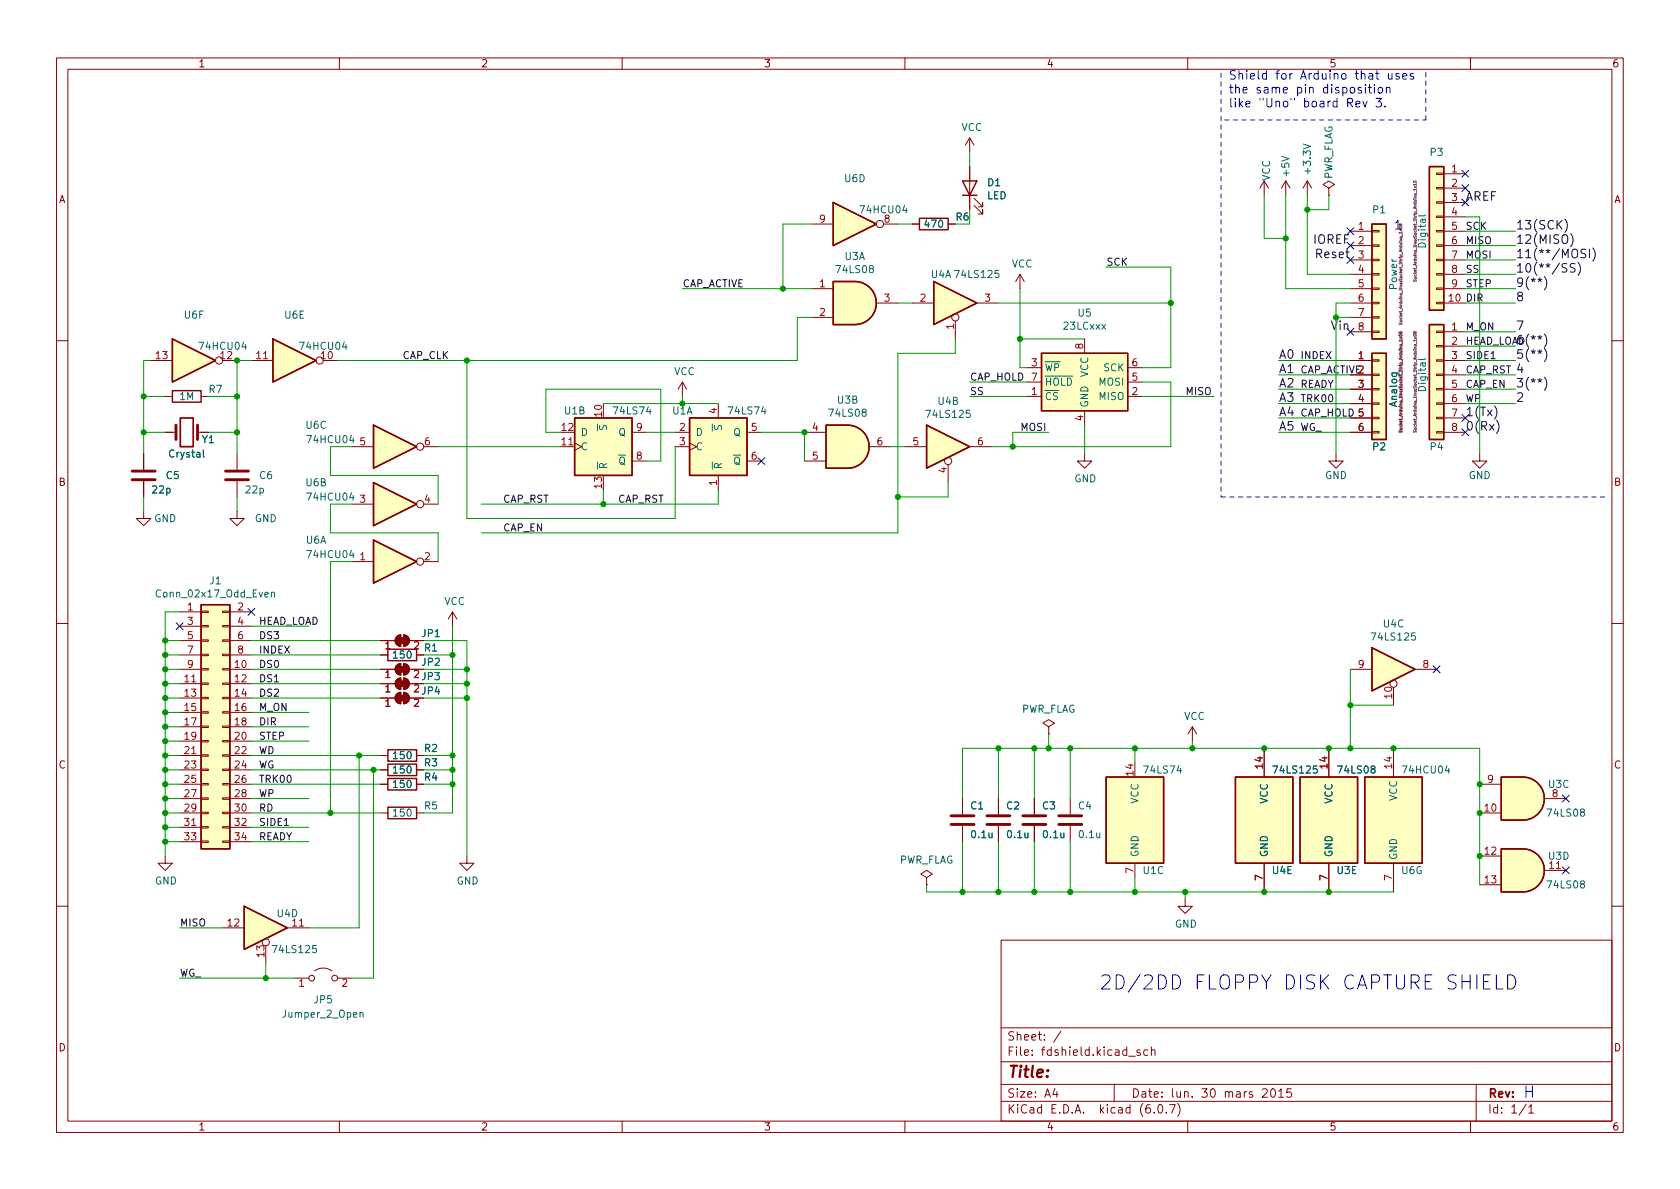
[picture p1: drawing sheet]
<svg xmlns="http://www.w3.org/2000/svg" width="297mm" height="210mm" viewBox="0 0 297 210" stroke-linecap="round" stroke-linejoin="round" font-family="sans-serif">
<g fill="none" stroke="#840000" stroke-width=".18">
<path d="M10 10.2h277v190.1h-277zM12 12.2h273v186.1h-273zM60 10.2v2M110 10.2v2M160 10.2v2M210 10.2v2M260 10.2v2M143.5 39.6h3.8M156.2 39.6h2.5M161.3 39.6h1.3M167.6 39.6h1.3M171.4 24.4l-.7 1.2"/>
<path d="M171.4 24.4v2.5M171.4 29.5v7.6M171.4 24.4l.8 1.2M172.2 36.3l1.5 1.5v-.7v.7h-.7M172.2 35l1.5 1.6v-.8v.8h-.7M223.5 32v2.5M223.5 32l-.7 1.3M223.5 32l.8 1.3M227.3 32l-.7 1.3M227.3 32v2.5M227.3 32l.8 1.3M231.1 32l-.7 1.3"/>
<path d="M231.1 32v2.5M231.1 32l.8 1.3M234.9 33.3l1.1-.7-1.1-.6-1 .6 1 .7v1.2M234.9 34.5h.1M254 38.2h1.3v.3h-1.3zM254 35.7h1.3v.2h-1.3zM254 33.1h1.3v.3h-1.3zM254 30.6h1.3v.3h-1.3zM255.3 30.7h3.8M255.3 33.3h3.8M255.3 35.8h3.8M255.3 38.3h3.8"/>
<path d="M143.5 51h3.8M143.5 56.1h3.8M154.9 53.6h3.8M161.3 53.6h3.8M168.9 56.8v3.1M172.7 53.6h3.8M180.3 48.5l-.7 1.3M180.3 48.5v2.5M180.3 48.5l.8 1.3M191.8 59.9v2.6M238.8 58.7h3.8M238.8 40.9h3.8"/>
<path d="M238.8 43.4h3.8M238.8 46h3.8M238.8 48.5h3.8M238.8 51h3.8M238.8 53.6h3.8M238.8 56.1h3.8M242.6 58.5h1.2v.3h-1.2zM242.6 56h1.2v.3h-1.2zM242.6 53.5h1.2v.2h-1.2zM242.6 50.9h1.2v.3h-1.2zM242.6 48.4h1.2v.2h-1.2zM242.6 45.8h1.2v.3h-1.2z"/>
<path d="M242.6 43.3h1.2v.3h-1.2zM242.6 40.8h1.2v.2h-1.2zM254 58.5h1.3v.3h-1.3zM254 53.5h1.3v.2h-1.3zM254 50.9h1.3v.3h-1.3zM254 48.4h1.3v.2h-1.3zM254 45.8h1.3v.3h-1.3zM254 43.3h1.3v.3h-1.3zM254 40.8h1.3v.2h-1.3zM255.3 58.7h3.8M255.3 40.9h3.8M255.3 43.4h3.8"/>
<path d="M255.3 46h3.8M255.3 48.5h3.8M255.3 51h3.8M255.3 53.6h3.8M10 60.2h2M26.7 63.7h3.8M29.2 76.4h1.9M29.2 70.1h1.3M34.9 76.4h1.9M35.6 70.1h1.2M39.4 63.7h2.5M44.4 63.7h3.9"/>
<path d="M57.1 63.7h2.6M62.2 79h3.8M74.9 79h2.6M99.1 79h2.5M101.6 78.4l1.3 .6-1.3 .6M111.8 76.4h2.5M119.4 76.4h2.5M119.4 79h2.5M120.6 67.6l-.7 1.2M120.6 67.6v2.5M120.6 67.6l.8 1.2M121.9 78.4l1.3 .6-1.3 .6"/>
<path d="M127 71.4v2.5M132.1 76.4h2.5M142.2 76.4h3.8M153.7 79h3.8M160 79h3.8M171.4 79h3.9M181.6 70.1h2.5M181.6 65h2.5M181.6 67.6h2.5M191.8 72.6v2.6M199.4 70.1h2.5M199.4 65h2.5"/>
<path d="M199.4 67.6h2.5M238.8 76.4h3.8M238.8 63.7h3.8M238.8 66.3h3.8M238.8 68.8h3.8M238.8 71.4h3.8M238.8 73.9h3.8M242.6 76.3h1.2v.3h-1.2zM242.6 73.8h1.2v.2h-1.2zM242.6 71.2h1.2v.3h-1.2zM242.6 68.7h1.2v.3h-1.2zM242.6 66.2h1.2v.2h-1.2z"/>
<path d="M242.6 63.6h1.2v.3h-1.2zM254 76.3h1.3v.3h-1.3zM254 73.8h1.3v.2h-1.3zM254 71.2h1.3v.3h-1.3zM254 68.7h1.3v.3h-1.3zM254 66.2h1.3v.2h-1.3zM254 63.6h1.3v.3h-1.3zM254 61.1h1.3v.2h-1.3zM255.3 76.4h3.8M255.3 63.7h3.8M255.3 61.2h3.8M255.3 66.3h3.8"/>
<path d="M255.3 68.8h3.8M255.3 71.4h3.8M255.3 73.9h3.8M285 60.2h2M25.4 90.4v1.3h1.3l-1.3 1.3-1.3-1.3h1.3M25.4 80.3v2.8M25.4 85.1v2.8M41.9 90.4v1.3h1.3l-1.3 1.3-1.3-1.3h1.3M41.9 80.3v2.8M41.9 85.1v2.8M62.2 89.1h3.8M62.2 99.3h3.8"/>
<path d="M74.9 89.1h2.6M74.9 99.3h2.6M111.8 81.5h2.5M127 84.1v2.5M132.1 81.5h2.5M142.2 81.5h3.8M167.6 82.2v3.1M191.8 80.3v1.2h1.2l-1.2 1.3-1.3-1.3h1.3M236.2 80.3v1.2h1.3l-1.3 1.3-1.3-1.3h1.3M261.6 80.3v1.2h1.3l-1.3 1.3-1.3-1.3h1.3M10 110.2h2M31.7 108.2h3.9"/>
<path d="M31.7 118.4h3.9M31.7 110.7h3.9M31.7 113.3h3.9M31.7 115.8h3.9M35.6 118.2h1.2v.3h-1.2zM35.6 115.7h1.2v.2h-1.2zM35.6 113.2h1.2v.2h-1.2zM35.6 110.6h1.2v.3h-1.2zM35.6 108.1h1.2v.2h-1.2zM39.4 118.2h1.2v.3h-1.2zM39.4 115.7h1.2v.2h-1.2zM39.4 113.2h1.2v.2h-1.2z"/>
<path d="M39.4 110.6h1.2v.3h-1.2zM39.4 108.1h1.2v.2h-1.2zM40.6 108.2h3.8M40.6 118.4h3.8M40.6 110.7h3.8M40.6 113.3h3.8M40.6 115.8h3.8M67.3 118.4h2.5M67.3 113.3h2.5M67.3 115.8h1.3M70.1 112.6l.8-.3v2a1.02 1.02 0 0 1-1-.6 1.02 1.02 0 0 1 .2-1.1zM70.1 117.6l.8-.3v2.1a1.02 1.02 0 0 1-1-.7 1.02 1.02 0 0 1 .2-1.1z"/>
<path d="M71.4 119.9a1.02 1.02 0 0 1 1 1 1.02 1.02 0 0 1-1 1zM71.4 112.3a1.02 1.02 0 0 1 1 1 1.02 1.02 0 0 1-1 1zM71.4 117.3a1.02 1.02 0 0 1 1 1.1 1.02 1.02 0 0 1-1 1zM72.4 118.4h2.5M72.4 113.3h2.5M73.7 115.8h1.2M80 108.2l-.8 1.3M80 108.2v2.5M80 108.2l.8 1.3M238.8 118.4h3.8M250.2 118.4h3.8M285 110.2h2"/>
<path d="M31.7 133.6h3.9M31.7 120.9h3.9M31.7 123.4h3.9M31.7 126h3.9M31.7 128.5h3.9M31.7 131.1h3.9M31.7 136.1h3.9M31.7 138.7h3.9M35.6 138.6h1.2v.2h-1.2zM35.6 136h1.2v.3h-1.2zM35.6 133.5h1.2v.2h-1.2zM35.6 130.9h1.2v.3h-1.2z"/>
<path d="M35.6 128.4h1.2v.2h-1.2zM35.6 125.9h1.2v.2h-1.2zM35.6 123.3h1.2v.3h-1.2zM35.6 120.8h1.2v.2h-1.2zM39.4 138.6h1.2v.2h-1.2zM39.4 136h1.2v.3h-1.2zM39.4 133.5h1.2v.2h-1.2zM39.4 130.9h1.2v.3h-1.2zM39.4 128.4h1.2v.2h-1.2zM39.4 125.9h1.2v.2h-1.2zM39.4 123.3h1.2v.3h-1.2zM39.4 120.8h1.2v.2h-1.2z"/>
<path d="M40.6 133.6h3.8M40.6 120.9h3.8M40.6 123.4h3.8M40.6 126h3.8M40.6 128.5h3.8M40.6 131.1h3.8M40.6 136.1h3.8M40.6 138.7h3.8M67.3 133.6h1.3M67.3 120.9h2.5M67.3 123.4h2.5M67.3 136.1h1.3"/>
<path d="M67.3 138.7h1.3M70.1 120.2l.8-.3v2a1.02 1.02 0 0 1-1-.6 1.02 1.02 0 0 1 .2-1.1zM70.1 122.7l.8-.3v2.1a1.02 1.02 0 0 1-1-.7 1.02 1.02 0 0 1 .2-1.1zM71.4 122.4a1.02 1.02 0 0 1 1 1 1.02 1.02 0 0 1-1 1.1zM72.4 120.9h2.5M72.4 123.4h2.5M73.7 133.6h1.2M73.7 136.1h1.2M73.7 138.7h1.2M185.4 128.5l1-.6-1-.7-1 .7 1 .6v1.3M185.4 129.8h.1M210.8 128.5l-.7 1.3"/>
<path d="M210.8 128.5v2.6M210.8 128.5l.8 1.3M223.5 132.3v5.1M234.9 132.3v5.1M246.4 121.5v3.2M246.4 132.3v5.1M261.6 138.7h3.8M29.2 151.4v1.2h1.3l-1.3 1.3-1.3-1.3h1.3M31.7 141.2h3.9M31.7 143.8h3.9M31.7 146.3h3.9M31.7 148.8h3.9"/>
<path d="M35.6 148.7h1.2v.3h-1.2zM35.6 146.2h1.2v.2h-1.2zM35.6 143.6h1.2v.3h-1.2zM35.6 141.1h1.2v.2h-1.2zM39.4 148.7h1.2v.3h-1.2zM39.4 146.2h1.2v.2h-1.2zM39.4 143.6h1.2v.3h-1.2zM39.4 141.1h1.2v.2h-1.2zM40.6 141.2h3.8M40.6 143.8h3.8M40.6 146.3h3.8M40.6 148.8h3.8"/>
<path d="M67.3 143.8h1.3M73.7 143.8h1.2M82.5 151.4v1.2h1.3l-1.3 1.3-1.2-1.3h1.2M163.8 155.2l1-.6-1-.7-1 .7 1 .6v1.3M163.8 156.5h.1M170.2 141.2v2.8M170.2 146v2.8M176.5 141.2v2.8M176.5 146v2.8M182.9 141.2v2.8M182.9 146v2.8M189.2 141.2v2.8"/>
<path d="M189.2 146v2.8M200.7 152.6v2.6M209.5 159v1.3h1.3l-1.3 1.2-1.2-1.2h1.2M223.5 152.6v5.1M234.9 152.6v5.1M246.4 152.6v5.1M261.6 143.8h3.8M261.6 151.4h3.8M261.6 156.5h3.8M273 141.2h3.9M273 153.9h3.9M10 160.2h2"/>
<path d="M39.4 164.1h3.8M47 167.3v3.1M50.8 164.1h3.8M52.1 173h2.5M55.6 171.7a2.54 2.54 0 0 1 3.1 0M59.7 173h2.5M177 166.3h108v32h-108zM285 160.2h2M60 198.3v2M110 198.3v2M160 198.3v2M177 194.8h108"/>
<path d="M177 191.8h108M177 187.8h108M177 181.8h108M186.5 192.5l-.4 1h1M186.9 193v1M187.6 182.4l-1.3 1.9M197 191.8v3M199.6 186.8h1.1M201.6 185.7l-.4-.1-.2 .2 .1 .3 .5 .1v.4h-.6M202.9 185.7l-.4-.1-.3 .3v.4l.2 .3h.5M203.6 185.8l.2-.2 .3 .1 .1 .9M203.6 185.1v1.5"/>
<path d="M204.1 196.7v.1M204.9 195.4l.2-.1a.81 .81 0 0 1 .6 .7 .81 .81 0 0 1-.3 .8h-.2a.81 .81 0 0 1-.6-.6 .81 .81 0 0 1 .3-.8zM206.2 196.7v.1M206.8 195.3h1l-.7 1.5M208.2 195.1a1.72 1.72 0 0 1 0 2.3M210 198.3v2M223.2 192.7l.6-.2 .2 .2 .1 .3-1 1h1M224.8 192.7l.2-.2a.81 .81 0 0 1 .6 .7 .81 .81 0 0 1-.3 .8h-.2a.81 .81 0 0 1-.3-1.3zM226.1 193l.4-.5v1.5M226.1 194h.8M228.3 192.5h-.7l-.1 .7 .2-.1 .5 .1 .2 .2-.1 .5-.2 .1-.6-.1M260 198.3v2"/>
<path d="M261 191.8v6.5M269.9 195.3l-1.3 1.9M270.3 195.8l.4-.5v1.5M270.3 196.8h.9"/>
<circle cx="155.6" cy="39.6" r=".63"/>
<circle cx="168.9" cy="56.1" r=".63"/>
<circle cx="38.7" cy="63.7" r=".63"/>
<circle cx="56.5" cy="63.7" r=".63"/>
<circle cx="74.3" cy="79" r=".63"/>
<circle cx="74.3" cy="89.1" r=".63"/>
<circle cx="74.3" cy="99.3" r=".63"/>
<circle cx="167.6" cy="81.5" r=".63"/>
<circle cx="246.4" cy="120.9" r=".63"/>
<circle cx="47" cy="166.6" r=".63"/>
<circle cx="55.1" cy="173" r=".51"/>
<circle cx="59.2" cy="173" r=".51"/>
</g>
<g fill="none" stroke="#840000" stroke-width=".25">
<path d="M147.3 35.8l7.6 3.8-7.6 3.8zM162.6 38.6h5v2h-5zM170.2 32h2.5l-1.3 2.5zM170.2 34.5h2.5M242.6 39.6h2.5v20.3h-2.5zM252.7 29.5h2.6v25.4h-2.6zM30.5 59.9l7.6 3.8-7.6 3.9zM48.3 59.9l7.6 3.8-7.6 3.9zM147.3 49.8h3.8a3.8 3.8 0 0 1 3.8 3.8 3.8 3.8 0 0 1-3.8 3.8h-3.8zM165.1 49.8l7.6 3.8-7.6 3.8zM252.7 57.4h2.6v20.3h-2.6zM30.5 69.1h5.1v2h-5.1z"/>
<path d="M66 75.2l7.7 3.8-7.7 3.8zM101.6 73.9h10.2v10.2h-10.2zM121.9 73.9h10.2v10.2h-10.2zM146 75.2h3.9a3.8 3.8 0 0 1 3.8 3.8 3.8 3.8 0 0 1-3.8 3.8h-3.9zM163.8 75.2l7.6 3.8-7.6 3.8zM184.1 62.5h15.3v10.1h-15.3zM242.6 62.5h2.5v15.2h-2.5zM66 85.3l7.7 3.8-7.7 3.9zM66 95.5l7.7 3.8-7.7 3.8zM35.6 106.9h5v43.2h-5zM68.6 114.8h5.1v2h-5.1zM242.6 114.5l7.6 3.9-7.6 3.8z"/>
<path d="M68.6 132.6h5.1v2h-5.1zM68.6 135.1h5.1v2.1h-5.1zM68.6 137.7h5.1v2h-5.1zM195.6 137.4h10.1v15.2h-10.1zM218.4 137.4h10.2v15.2h-10.2zM229.9 137.4h10.1v15.2h-10.1zM241.3 137.4h10.2v15.2h-10.2zM265.4 137.4h3.8a3.8 3.8 0 0 1 3.9 3.8 3.8 3.8 0 0 1-3.9 3.8h-3.8zM68.6 142.7h5.1v2.1h-5.1zM265.4 150.1h3.8a3.8 3.8 0 0 1 3.9 3.8 3.8 3.8 0 0 1-3.9 3.8h-3.8zM43.2 160.3l7.6 3.8-7.6 3.8z"/>
</g>
<g fill="#840000" stroke="#840000" stroke-width=".18">
<path d="M70.6 120.4h1v1h-1z"/>
<path d="M70.1 120.2l.8-.3v2a1.02 1.02 0 0 1-1-.6 1.02 1.02 0 0 1 .2-1.1z"/>
<path d="M71.4 119.9a1.02 1.02 0 0 1 1 1 1.02 1.02 0 0 1-1 1z"/>
<path d="M70.6 122.9h1v1h-1z"/>
<path d="M70.1 122.7l.8-.3v2.1a1.02 1.02 0 0 1-1-.7 1.02 1.02 0 0 1 .2-1.1z"/>
<path d="M71.4 122.4a1.02 1.02 0 0 1 1 1 1.02 1.02 0 0 1-1 1.1z"/>
<path d="M70.6 112.8h1v1h-1z"/>
<path d="M70.1 112.6l.8-.3v2a1.02 1.02 0 0 1-1-.6 1.02 1.02 0 0 1 .2-1.1z"/>
<path d="M71.4 112.3a1.02 1.02 0 0 1 1 1 1.02 1.02 0 0 1-1 1z"/>
<path d="M70.6 117.9h1v1h-1z"/>
<path d="M70.1 117.6l.8-.3v2.1a1.02 1.02 0 0 1-1-.7 1.02 1.02 0 0 1 .2-1.1z"/>
<path d="M71.4 117.3a1.02 1.02 0 0 1 1 1.1 1.02 1.02 0 0 1-1 1z"/>
</g>
<g fill="#ffffc2" stroke="#ffffc2" stroke-width=".18">
<path d="M149.9 75.2a3.8 3.8 0 0 1 3.8 3.8 3.8 3.8 0 0 1-3.8 3.8z"/>
<path d="M146 75.2h3.9v7.6h-3.9z"/>
<path d="M35.6 106.9h5v43.2h-5z"/>
<path d="M66 85.3l7.7 3.8-7.7 3.9z"/>
<path d="M48.3 59.9l7.6 3.8-7.6 3.9z"/>
<path d="M66 75.2l7.7 3.8-7.7 3.8z"/>
<path d="M101.6 73.9h10.2v10.2h-10.2z"/>
<path d="M121.9 73.9h10.2v10.2h-10.2z"/>
<path d="M184.1 62.5h15.3v10.1h-15.3z"/>
<path d="M252.7 57.4h2.6v20.3h-2.6z"/>
<path d="M43.2 160.3l7.6 3.8-7.6 3.8z"/>
<path d="M30.5 59.9l7.6 3.8-7.6 3.9z"/>
<path d="M195.6 137.4h10.1v15.2h-10.1z"/>
<path d="M66 95.5l7.7 3.8-7.7 3.8z"/>
<path d="M242.6 62.5h2.5v15.2h-2.5z"/>
<path d="M241.3 137.4h10.2v15.2h-10.2z"/>
<path d="M218.4 137.4h10.2v15.2h-10.2z"/>
<path d="M229.9 137.4h10.1v15.2h-10.1z"/>
<path d="M269.2 150.1a3.8 3.8 0 0 1 3.9 3.8 3.8 3.8 0 0 1-3.9 3.8z"/>
<path d="M265.4 150.1h3.8v7.6h-3.8z"/>
<path d="M242.6 114.5l7.6 3.9-7.6 3.8z"/>
<path d="M269.2 137.4a3.8 3.8 0 0 1 3.9 3.8 3.8 3.8 0 0 1-3.9 3.8z"/>
<path d="M265.4 137.4h3.8v7.6h-3.8z"/>
<path d="M242.6 39.6h2.5v20.3h-2.5z"/>
<path d="M252.7 29.5h2.6v25.4h-2.6z"/>
<path d="M151.1 49.8a3.8 3.8 0 0 1 3.8 3.8 3.8 3.8 0 0 1-3.8 3.8z"/>
<path d="M147.3 49.8h3.8v7.6h-3.8z"/>
<path d="M147.3 35.8l7.6 3.8-7.6 3.8z"/>
<path d="M165.1 49.8l7.6 3.8-7.6 3.8z"/>
<path d="M163.8 75.2l7.6 3.8-7.6 3.8z"/>
</g>
<g fill="none" stroke="#840000" stroke-width=".51">
<path d="M31.1 75.2v2.5M34.9 75.2v2.5M23.4 84.8h4M23.4 83.3h4M39.9 84.8h4M39.9 83.3h4M168.1 145.8h4.1M168.1 144.3h4.1M174.5 145.8h4.1M174.5 144.3h4.1M180.8 145.8h4.1M180.8 144.3h4.1"/>
<path d="M187.2 145.8h4.1M187.2 144.3h4.1"/>
</g>
<path d="M252 38l-.1 .2h-1.1M36 79.6v1.1l.1 .1M105.6 75v1.2M106 75.2v.5l.1 .2h.4l.2-.5 .3-.2 .3 .3-.1 .5M125.9 75v1.2M126.4 75.2l-.1 .5 .1 .2h.4l.2-.5 .3-.2 .3 .3-.1 .5M252 63.4l-.1 .2h-1.1M48 104.8l.2-.1 .3 .1v.8M48 104.7v.9M63.7 179.2l.1-.2 .3 .1 .1 .8" fill="none" stroke="#006464" stroke-width=".18"/>
<path d="M31.9 73.9h2.3v5.1h-2.3z" fill="none" stroke="#840000" stroke-width=".3"/>
<g fill="none" stroke="#840084" stroke-width=".18">
<path d="M250 32a.24 .24 0 0 1 .2 0 .24 .24 0 0 1 .2 .2 .24 .24 0 0 1-.3 .1 .24 .24 0 0 1-.2-.2zM250.1 32.9l.3 .3M250.4 32.6h-.5l.2 .2M250.4 32.5v.3M250.4 33.4v.3M250.4 32.9l-.3 .3M247.4 58.7l.1 .2 .3 .1v-.3h-.2l.1 .3M247.4 59.2a.24 .24 0 0 1 .3-.1 .24 .24 0 0 1 .2 .3h-.1a.24 .24 0 0 1-.2 .1 .24 .24 0 0 1-.2-.3zM247.4 57.1v.3l.4-.3 .1 .3M247.5 59.6l.4 .3M247.9 59.6l-.4 .3M249.9 49.5l.1 .3 .3-.3 .1 .3"/>
<path d="M250 59.2a.24 .24 0 0 1 .2-.1 .24 .24 0 0 1 .2 .3 .24 .24 0 0 1-.3 .1 .24 .24 0 0 1-.2-.3zM250.1 59.6l.3 .3M250.1 58.8l.1-.1 .2 .1-.2 .2-.1-.3h-.2l.1 .2h.1M250.4 59.6l-.3 .3M247.4 76.2v.2l.4-.2 .1 .2M247.9 60v.3M249.9 76.2l.1 .2 .3-.2 .1 .2M250.4 60v.3"/>
</g>
<g fill="none" stroke="#0f0f0f" stroke-width=".18">
<path d="M276.7 38.8a1.75 1.75 0 0 1 0 2.3M273.1 48.9a1.74 1.74 0 0 1 0 2.3M273.1 59.1a1.74 1.74 0 0 1 0 2.3M277.7 41.3a1.75 1.75 0 0 1 0 2.3M278.5 46.7l-.6-.1-.3 .3 .2 .4 .6 .2v.5l-.2 .1h-.6M279 46.4a1.74 1.74 0 0 1 0 2.3M280.4 44.1h-.6l-.3 .2 .2 .4 .6 .3v.4l-.2 .2-.6-.1M281 44.1v1.5M281.6 43.8a1.75 1.75 0 0 1 0 2.4M264.2 71.8a1.75 1.75 0 0 1 0 2.3M264.6 74.3a1.75 1.75 0 0 1 0 2.3M273.1 61.6a1.74 1.74 0 0 1 0 2.3"/>
<path d="M273.1 66.7a1.74 1.74 0 0 1 0 2.3"/>
</g>
<g fill="none" stroke="#0000c2" stroke-width=".18">
<path d="M239.7 18.4l.8-.1-.1-.3-.4-.1-.3 .2 .1 .7h.6M240.7 15.5l-.4-.1-.2 .3 .1 .2 .5 .1v.4h-.6M241 17.9l.3 1 .4-1M241.4 14.9v.2M241.4 15.4v1.1M241.9 15.4h.6M242.1 14.9v1.3l.4 .3M243 14.9v.2M243 15.4v1.1M243.3 17.4h.9l-.5 .6 .5 .1v.7l-.2 .1h-.5l-.2-.1M243.8 15.5l.4-.1 .3 .3v.5l-.3 .3-.4-.1-.1-.2v-.5zM244.9 18.8v.1"/>
<path d="M245.1 15.6l.2-.2 .4 .1 .1 1M245.1 15.4v1.1M245.5 13v.9l.4 .1 .2-.1M246.1 13v1M247.4 13.1l-.4-.1-.2 .2 .1 .2 .5 .2v.3h-.6M248 13.5l.7-.1v-.3l-.5-.1-.2 .2 .1 .7h.6M249.9 13.1l-.4-.1-.2 .2 .1 .2 .5 .2v.3h-.6M262.3 173.6h.8M263.5 172.4h-1.2v2.5h1.2M264.6 172.4v2.5h1.1M266.6 172.4a1.31 1.31 0 0 1 1.4 .8 1.31 1.31 0 0 1-.5 1.6l-.9 .1z"/>
</g>
<path d="M215.9 12.9v75M216.5 21.2h35.6M252.1 21.2v-8.9M215.9 87.9h68.6" fill="none" stroke="#0000c2" stroke-width=".18" stroke-dasharray=".8 .8"/>
<g fill="none" stroke="#009600" stroke-width=".18">
<path d="M143.5 39.6h-5.1v11.4M158.7 39.6h2.6M171.4 26.9v2.6M171.4 37.1v2.5M223.5 34.5v7.7h3.8M227.3 34.5v16.5h11.5M231.1 34.5v14h7.7M234.9 34.5v2.6h-3.8M259.1 38.3h2.5v42M120.6 51h22.9M143.5 56.1h-2.5v7.6h-81.3M158.7 53.6h2.6"/>
<path d="M168.9 59.9v2.6h-10.2v31.7h-73.6M176.5 53.6h30.5M180.3 51v14h1.3M180.3 59.9h11.5M195.6 47.2h11.4v17.8h-5.1M238.8 53.6h-2.6v26.7M259.1 53.6h8.9M259.1 48.5h8.9M259.1 51h8.9M259.1 46h8.9M259.1 43.4h8.9M259.1 40.9h8.9"/>
<path d="M259.1 58.7h8.9M25.4 70.1h3.8M25.4 76.4h3.8M26.7 63.7h-1.3v16.6M36.8 70.1h5.1M36.8 76.4h5.1M44.4 63.7h-2.5v16.6M62.2 79h-3.8v5.1h19.1v5M77.5 79h21.6M82.5 63.7v28h36.9v-12.7M99.1 76.4h-2.6v-7.6h20.3v12.7h-2.5M106.7 71.4h20.3"/>
<path d="M114.3 76.4h5.1M120.6 70.1v1.3M134.6 76.4h7.6v5.1M157.5 79h2.5M171.4 70.1h10.2M171.4 67.6h10.2M185.4 76.4h-6.3v2.6M191.8 75.2v5.1M201.9 70.1h12.7M201.9 67.6h5.1v11.4h-31.7M226.1 63.7h12.7M226.1 76.4h12.7"/>
<path d="M226.1 66.3h12.7M226.1 68.8h12.7M226.1 73.9h12.7M226.1 71.4h12.7M259.1 63.7h8.9M259.1 66.3h8.9M259.1 68.8h8.9M259.1 71.4h8.9M259.1 61.2h8.9M25.4 87.9v2.5M41.9 87.9v2.5M62.2 89.1h-3.8v5.1h19.1v5.1"/>
<path d="M62.2 99.3h-3.8v44.5M106.7 86.6v2.5M127 86.6v2.5h-41.9M167.6 85.3v2.6h-8.9M29.2 118.4h2.5M29.2 115.8h2.5M29.2 113.3h2.5M31.7 108.2h-2.5v43.2M44.4 118.4h22.9M44.4 115.8h22.9M44.4 113.3h22.9M44.4 110.7h10.2"/>
<path d="M74.9 113.3h7.6v38.1M74.9 118.4h7.6M74.9 115.8h5.1M80 110.7v33.1h-5.1M238.8 118.4v13.9M29.2 120.9h2.5M29.2 133.6h2.5M29.2 123.4h2.5M29.2 128.5h2.5M29.2 131.1h2.5M29.2 126h2.5M29.2 136.1h2.5"/>
<path d="M29.2 138.7h2.5M44.4 120.9h22.9M44.4 133.6h22.9M44.4 123.4h22.9M44.4 128.5h10.2M44.4 131.1h10.2M44.4 126h10.2M44.4 136.1h22.9M44.4 138.7h22.9M63.5 133.6v30.5h-8.9M66 136.1v36.9h-3.8M74.9 120.9h7.6"/>
<path d="M74.9 133.6h5.1M74.9 123.4h7.6M74.9 136.1h5.1M74.9 138.7h5.1M176.5 132.3v8.9M182.9 132.3v8.9M185.4 129.8v2.5M189.2 132.3v8.9M200.7 132.3v2.6M210.8 131.1v1.2M238.8 124.7h7.6M29.2 148.8h2.5"/>
<path d="M29.2 143.8h2.5M29.2 141.2h2.5M29.2 146.3h2.5M44.4 148.8h10.2M44.4 143.8h22.9M44.4 141.2h10.2M44.4 146.3h10.2M163.8 156.5v1.2h82.6M170.2 141.2v-8.9h91.4v24.2M170.2 148.8v8.9M176.5 148.8v8.9M182.9 148.8v8.9"/>
<path d="M189.2 148.8v8.9M200.7 155.2v2.5M209.5 157.7v1.3M31.7 173h20.4M31.7 164.1h7.7M47 170.4v2.6"/>
</g>
<g fill="none" stroke="#000084" stroke-width=".18">
<path d="M258.5 30.1l1.2 1.2M258.5 35.2l1.2 1.2M258.5 32.7l1.2 1.2M259.7 30.1l-1.2 1.2M259.7 35.2l-1.2 1.2M259.7 32.7l-1.2 1.2M238.2 42.8l1.2 1.2M238.2 58.1l1.2 1.2M238.2 45.4l1.2 1.2M238.2 40.3l1.2 1.2M239.4 42.8l-1.2 1.2M239.4 58.1l-1.2 1.2"/>
<path d="M239.4 45.4l-1.2 1.2M239.4 40.3l-1.2 1.2M258.5 73.3l1.2 1.2M259.7 73.3l-1.2 1.2M134 80.9l1.2 1.2M135.2 80.9l-1.2 1.2M31.1 110.1l1.3 1.2M32.4 110.1l-1.3 1.2M43.8 107.6l1.3 1.2M45.1 107.6l-1.3 1.2M253.4 117.7l1.2 1.3M254.6 117.7l-1.2 1.3"/>
<path d="M276.3 140.6l1.2 1.2M276.3 153.3l1.2 1.2M277.5 140.6l-1.2 1.2M277.5 153.3l-1.2 1.2"/>
</g>
<g fill="#009600" stroke="#009600" stroke-width=".18">
<circle cx="29.2" cy="131.1" r=".46"/>
<circle cx="29.2" cy="123.4" r=".46"/>
<circle cx="29.2" cy="126" r=".46"/>
<circle cx="29.2" cy="128.5" r=".46"/>
<circle cx="29.2" cy="120.9" r=".46"/>
<circle cx="29.2" cy="133.6" r=".46"/>
<circle cx="29.2" cy="118.4" r=".46"/>
<circle cx="29.2" cy="113.3" r=".46"/>
<circle cx="29.2" cy="115.8" r=".46"/>
<circle cx="25.4" cy="70.1" r=".46"/>
<circle cx="25.4" cy="76.4" r=".46"/>
<circle cx="80" cy="138.7" r=".46"/>
<circle cx="63.5" cy="133.6" r=".46"/>
<circle cx="66" cy="136.1" r=".46"/>
<circle cx="58.4" cy="143.8" r=".46"/>
<circle cx="80" cy="136.1" r=".46"/>
<circle cx="80" cy="133.6" r=".46"/>
<circle cx="82.5" cy="118.4" r=".46"/>
<circle cx="82.5" cy="120.9" r=".46"/>
<circle cx="106.7" cy="89.1" r=".46"/>
<circle cx="80" cy="115.8" r=".46"/>
<circle cx="120.6" cy="71.4" r=".46"/>
<circle cx="142.2" cy="76.4" r=".46"/>
<circle cx="29.2" cy="148.8" r=".46"/>
<circle cx="29.2" cy="143.8" r=".46"/>
<circle cx="29.2" cy="146.3" r=".46"/>
<circle cx="29.2" cy="138.7" r=".46"/>
<circle cx="29.2" cy="141.2" r=".46"/>
<circle cx="29.2" cy="136.1" r=".46"/>
<circle cx="47" cy="173" r=".46"/>
<circle cx="82.5" cy="123.4" r=".46"/>
<circle cx="41.9" cy="70.1" r=".46"/>
<circle cx="41.9" cy="63.7" r=".46"/>
<circle cx="41.9" cy="76.4" r=".46"/>
<circle cx="82.5" cy="63.7" r=".46"/>
<circle cx="182.9" cy="132.3" r=".46"/>
<circle cx="189.2" cy="132.3" r=".46"/>
<circle cx="185.4" cy="132.3" r=".46"/>
<circle cx="182.9" cy="157.7" r=".46"/>
<circle cx="176.5" cy="157.7" r=".46"/>
<circle cx="200.7" cy="157.7" r=".46"/>
<circle cx="189.2" cy="157.7" r=".46"/>
<circle cx="209.5" cy="157.7" r=".46"/>
<circle cx="176.5" cy="132.3" r=".46"/>
<circle cx="170.2" cy="157.7" r=".46"/>
<circle cx="179.1" cy="79" r=".46"/>
<circle cx="200.7" cy="132.3" r=".46"/>
<circle cx="210.8" cy="132.3" r=".46"/>
<circle cx="227.3" cy="42.2" r=".46"/>
<circle cx="180.3" cy="59.9" r=".46"/>
<circle cx="207" cy="53.6" r=".46"/>
<circle cx="236.2" cy="56.1" r=".46"/>
<circle cx="261.6" cy="138.7" r=".46"/>
<circle cx="246.4" cy="132.3" r=".46"/>
<circle cx="234.9" cy="157.7" r=".46"/>
<circle cx="223.5" cy="157.7" r=".46"/>
<circle cx="261.6" cy="151.4" r=".46"/>
<circle cx="238.8" cy="132.3" r=".46"/>
<circle cx="223.5" cy="132.3" r=".46"/>
<circle cx="234.9" cy="132.3" r=".46"/>
<circle cx="238.8" cy="124.7" r=".46"/>
<circle cx="261.6" cy="143.8" r=".46"/>
<circle cx="231.1" cy="37.1" r=".46"/>
<circle cx="138.4" cy="51" r=".46"/>
<circle cx="158.7" cy="87.9" r=".46"/>
</g>
<text font-size="3.5" fill="#0000c2" x="194.3" y="175">2D/2DD FLOPPY DISK CAPTURE SHIELD</text>
<text font-size="2.8" fill="#840000" x="178" y="190.6">Title:</text>
<text font-size="2.8" fill="#0000c2" x="269.2" y="194.1">H</text>
<g font-size="2.1" fill="#0000c2">
<text x="217.2" y="14.1">Shield for Arduino that uses</text>
<text x="217.2" y="16.5">the same pin disposition</text>
<text x="217.2" y="19">like &quot;Uno&quot; board Rev 3.</text>
<text x="246.4" y="40.6">1</text>
</g>
<g font-size="2.1" fill="#0f0f0f">
<text x="259.1" y="35.5">AREF</text>
<text x="268" y="40.6">13(SCK)</text>
<text x="232.3" y="43.1">IOREF</text>
<text x="233" y="45.7">Reset</text>
<text x="268" y="43.1">12(MISO)</text>
<text x="268" y="45.7">11(**/MOSI)</text>
<text x="268" y="48.2">10(**/SS)</text>
<text x="268" y="50.7">9(**)</text>
<text x="268" y="53.3">8</text>
<text x="268" y="58.4">7</text>
<text x="226.1" y="66">A1</text>
<text x="226.1" y="63.4">A0</text>
<text x="268" y="63.4">5(**)</text>
<text x="268" y="66">4</text>
<text x="268" y="60.9">6(**)</text>
<text x="226.1" y="68.5">A2</text>
<text x="226.1" y="71.1">A3</text>
<text x="268" y="71.1">2</text>
<text x="268" y="68.5">3(**)</text>
<text x="226.1" y="73.6">A4</text>
<text x="226.1" y="76.1">A5</text>
<text x="259.1" y="73.6">1(Tx)</text>
</g>
<text font-size="2.1" fill="#009600" x="235.5" y="58.4">Vin</text>
<text font-size="2.1" fill="#000084" x="259.1" y="76.1">0(Rx)</text>
<g font-size="2.1" fill="#840000">
<text x="178" y="184">Sheet: /</text>
<text x="178" y="186.7">File: fdshield.kicad_sch</text>
<text x="178" y="196.9">KiCad E.D.A. kicad (6.0.7)</text>
<text x="178" y="194.1">Size: A4</text>
<text x="200" y="194.1">Date: lun. 30 mars 2015</text>
<text x="263" y="194.1">Rev:</text>
<text x="263" y="196.9">Id: 1/1</text>
</g>
<g font-size="1.8" fill="#840000">
<text x="35" y="11.9">1</text>
<text x="85" y="11.9">2</text>
<text x="135" y="11.9">3</text>
<text x="185" y="11.9">4</text>
<text x="235" y="11.9">5</text>
<text x="285" y="11.9">6</text>
<text x="10.3" y="35.9">A</text>
<text x="285.3" y="35.9">A</text>
<text x="10.3" y="85.9">B</text>
<text x="285.3" y="85.9">B</text>
<text x="10.3" y="135.9">C</text>
<text x="285.3" y="135.9">C</text>
<text x="10.3" y="185.9">D</text>
<text x="285.3" y="185.9">D</text>
<text x="35" y="199.9">1</text>
<text x="85" y="199.9">2</text>
<text x="135" y="199.9">3</text>
<text x="185" y="199.9">4</text>
<text x="235" y="199.9">5</text>
<text x="285" y="199.9">6</text>
</g>
<g font-size="1.8" fill="#006464">
<text x="170" y="23.2">VCC</text>
<text x="252.9" y="27.6">P3</text>
<text x="149.4" y="32.2">U6D</text>
<text x="174.5" y="35.2">LED</text>
<text x="174.6" y="32.9">D1</text>
<text x="224.5" y="32" transform="rotate(-90 224.5 32)">VCC</text>
<text x="228" y="31.1" transform="rotate(-90 228 31.1)">+5V</text>
<text x="231.8" y="30.5" transform="rotate(-90 231.8 30.5)">+3.3V</text>
<text x="235.6" y="31.9" transform="rotate(-90 235.6 31.9)">PWR_FLAG</text>
<text x="152.3" y="37.7">74HCU04</text>
<text x="163.6" y="40.3">470</text>
<text x="169" y="39">R6</text>
<text x="242.8" y="37.7">P1</text>
<text x="149.4" y="46">U3A</text>
<text x="178.9" y="47.3">VCC</text>
<text x="148" y="48.3">74LS08</text>
<text x="164.6" y="49.1">U4A 74LS125</text>
<text x="32.6" y="56.3">U6F</text>
<text x="50.3" y="56.3">U6E</text>
<text x="188.1" y="58.3">23LCxxx</text>
<text x="190.6" y="56">U5</text>
<text x="35.5" y="61.8">74HCU04</text>
<text x="53.3" y="61.8">74HCU04</text>
<text x="184.7" y="65.7">~{WP}</text>
<text x="195.1" y="65.7">SCK</text>
<text x="31.8" y="70.7">1M</text>
<text x="37" y="69.5">R7</text>
<text x="119.2" y="66.3">VCC</text>
<text x="148.1" y="71.4">U3B</text>
<text x="165.9" y="71.6">U4B</text>
<text x="184.7" y="70.7">~{CS}</text>
<text x="184.7" y="68.2">~{HOLD}</text>
<text x="192.4" y="66.7" transform="rotate(-90 192.4 66.7)">VCC</text>
<text x="194.4" y="70.7">MISO</text>
<text x="194.4" y="68.2">MOSI</text>
<text x="54.1" y="75.8">U6C</text>
<text x="99.8" y="73.3">U1B</text>
<text x="102.6" y="77.1">D</text>
<text x="108.7" y="73.3">74LS74</text>
<text x="109.4" y="77.1">Q</text>
<text x="118.9" y="73.3">U1A</text>
<text x="122.9" y="77.1">D</text>
<text x="129" y="73.3">74LS74</text>
<text x="129.7" y="77.1">Q</text>
<text x="146.8" y="73.7">74LS08</text>
<text x="164.1" y="73.9">74LS125</text>
<text x="192.4" y="72.1" transform="rotate(-90 192.4 72.1)">GND</text>
<text x="30" y="80.9">Crystal</text>
<text x="35.7" y="78.4">Y1</text>
<text x="54.5" y="78.4">74HCU04</text>
<text x="102.6" y="79.6">C</text>
<text x="107.3" y="83.1" transform="rotate(-90 107.3 83.1)">~{R}</text>
<text x="108" y="82.2">~{Q}</text>
<text x="122.9" y="79.6">C</text>
<text x="127.6" y="83.1" transform="rotate(-90 127.6 83.1)">~{R}</text>
<text x="128.3" y="82.2">~{Q}</text>
<text x="242.8" y="79.6">P2</text>
<text x="252.9" y="79.6">P4</text>
<text x="27" y="87.2">22p</text>
<text x="29.4" y="84.7">C5</text>
<text x="43.5" y="87.2">22p</text>
<text x="45.9" y="84.7">C6</text>
<text x="54.1" y="86">U6B</text>
<text x="54.5" y="88.5">74HCU04</text>
<text x="189.9" y="85.3">GND</text>
<text x="234.3" y="84.7">GND</text>
<text x="259.7" y="84.7">GND</text>
<text x="27.2" y="92.3">GND</text>
<text x="45" y="92.3">GND</text>
<text x="54.1" y="96.1">U6A</text>
<text x="54.5" y="98.7">74HCU04</text>
<text x="28" y="105.6">Conn_02x17_Odd_Even</text>
<text x="37.1" y="103.3">J1</text>
<text x="78.5" y="107">VCC</text>
<text x="74.6" y="112.6">JP1</text>
<text x="242.8" y="113.3">74LS125</text>
<text x="244.6" y="110.9">U4C</text>
<text x="69.6" y="116.5">150</text>
<text x="74.6" y="117.7">JP2</text>
<text x="75.1" y="115.2">R1</text>
<text x="73.2" y="122.4">2 JP4</text>
<text x="180.5" y="126">PWR_FLAG</text>
<text x="209.3" y="127.3">VCC</text>
<text x="69.6" y="134.2">150</text>
<text x="69.6" y="136.8">150</text>
<text x="75.1" y="133">R2</text>
<text x="75.1" y="135.5">R3</text>
<text x="202.5" y="136.8">74LS74</text>
<text x="225.4" y="136.8">74LS125</text>
<text x="236.7" y="136.8">74LS08</text>
<text x="248.2" y="136.8">74HCU04</text>
<text x="69.6" y="139.3">150</text>
<text x="75.1" y="143.1">R5</text>
<text x="75.1" y="138">R4</text>
<text x="171.6" y="143.1">C1</text>
<text x="178" y="143.1">C2</text>
<text x="184.3" y="143.1">C3</text>
<text x="190.7" y="143.1">C4</text>
<text x="201.3" y="142.2" transform="rotate(-90 201.3 142.2)">VCC</text>
<text x="224.2" y="142.2" transform="rotate(-90 224.2 142.2)">VCC</text>
<text x="235.6" y="142.2" transform="rotate(-90 235.6 142.2)">VCC</text>
<text x="247" y="141.7" transform="rotate(-90 247 141.7)">VCC</text>
<text x="273.8" y="139.3">U3C</text>
<text x="69.6" y="144.4">150</text>
<text x="171.8" y="148.2">0.1u</text>
<text x="178.2" y="148.2">0.1u</text>
<text x="184.5" y="148.2">0.1u</text>
<text x="190.9" y="148.2">0.1u</text>
<text x="273.8" y="144.4">74LS08</text>
<text x="158.9" y="152.7">PWR_FLAG</text>
<text x="201.3" y="151.6" transform="rotate(-90 201.3 151.6)">GND</text>
<text x="202.1" y="154.6">U1C</text>
<text x="224.2" y="151.6" transform="rotate(-90 224.2 151.6)">GND</text>
<text x="225" y="154.6">U4E</text>
<text x="235.6" y="151.6" transform="rotate(-90 235.6 151.6)">GND</text>
<text x="236.4" y="154.6">U3E</text>
<text x="247" y="152.1" transform="rotate(-90 247 152.1)">GND</text>
<text x="247.8" y="154.6">U6G</text>
<text x="273.8" y="152">U3D</text>
<text x="27.4" y="156.4">GND</text>
<text x="80.7" y="156.4">GND</text>
<text x="273.8" y="157.1">74LS08</text>
<text x="49" y="162.2">U4D</text>
<text x="207.7" y="164">GND</text>
<text x="48.5" y="168.5">74LS125</text>
<text x="50.2" y="180">Jumper_2_Open</text>
<text x="55.6" y="177.4">JP5</text>
</g>
<g font-size="1.8" fill="#a90000">
<text x="256.7" y="30.5">1</text>
<text x="256.7" y="33">2</text>
<text x="256.7" y="35.6">3</text>
<text x="144.9" y="39.4">9</text>
<text x="156.4" y="39.4">8</text>
<text x="240.2" y="40.6">1</text>
<text x="256.7" y="38.1">4</text>
<text x="256.7" y="40.6">5</text>
<text x="240.2" y="43.2">2</text>
<text x="240.2" y="45.7">3</text>
<text x="256.7" y="43.2">6</text>
<text x="256.7" y="45.7">7</text>
<text x="144.9" y="50.8">1</text>
<text x="156.4" y="53.3">3</text>
<text x="162.7" y="53.3">2</text>
<text x="174.1" y="53.3">3</text>
<text x="240.2" y="48.3">4</text>
<text x="240.2" y="50.8">5</text>
<text x="240.2" y="53.3">6</text>
<text x="256.7" y="48.3">8</text>
<text x="256.7" y="50.8">9</text>
<text x="144.9" y="55.9">2</text>
<text x="168.7" y="58.2" transform="rotate(-90 168.7 58.2)">1</text>
<text x="240.2" y="55.9">7</text>
<text x="240.2" y="58.4">8</text>
<text x="256.7" y="58.4">1</text>
<text x="27.6" y="63.5">13</text>
<text x="39" y="63.5">12</text>
<text x="45.4" y="63.5">11</text>
<text x="56.8" y="63.5">10</text>
<text x="182.4" y="64.8">3</text>
<text x="191.5" y="61.7" transform="rotate(-90 191.5 61.7)">8</text>
<text x="200.2" y="64.8">6</text>
<text x="240.2" y="63.5">1</text>
<text x="256.7" y="61">2</text>
<text x="256.7" y="63.5">3</text>
<text x="182.4" y="69.8">1</text>
<text x="182.4" y="67.3">7</text>
<text x="200.2" y="69.8">2</text>
<text x="200.2" y="67.3">5</text>
<text x="240.2" y="68.6">3</text>
<text x="240.2" y="71.1">4</text>
<text x="240.2" y="66">2</text>
<text x="256.7" y="66">4</text>
<text x="256.7" y="68.6">5</text>
<text x="256.7" y="71.1">6</text>
<text x="99.3" y="76.2">12</text>
<text x="106.4" y="73.6" transform="rotate(-90 106.4 73.6)">10</text>
<text x="112.5" y="76.2">9</text>
<text x="120.2" y="76.2">2</text>
<text x="126.7" y="73.1" transform="rotate(-90 126.7 73.1)">4</text>
<text x="132.9" y="76.2">5</text>
<text x="143.7" y="76.2">4</text>
<text x="191.5" y="74.4" transform="rotate(-90 191.5 74.4)">4</text>
<text x="240.2" y="76.2">6</text>
<text x="240.2" y="73.7">5</text>
<text x="256.7" y="73.7">7</text>
<text x="256.7" y="76.2">8</text>
<text x="63.6" y="78.7">5</text>
<text x="75.1" y="78.7">6</text>
<text x="99.3" y="78.7">11</text>
<text x="112.5" y="81.3">8</text>
<text x="120.2" y="78.7">3</text>
<text x="132.9" y="81.3">6</text>
<text x="143.7" y="81.3">5</text>
<text x="155.1" y="78.7">6</text>
<text x="161.4" y="78.7">5</text>
<text x="167.4" y="83.6" transform="rotate(-90 167.4 83.6)">4</text>
<text x="172.9" y="78.7">6</text>
<text x="63.6" y="88.9">3</text>
<text x="75.1" y="88.9">4</text>
<text x="106.4" y="86.3" transform="rotate(-90 106.4 86.3)">13</text>
<text x="126.7" y="85.8" transform="rotate(-90 126.7 85.8)">1</text>
<text x="63.6" y="99.1">1</text>
<text x="75.1" y="99.1">2</text>
<text x="33.2" y="107.9">1</text>
<text x="42.1" y="107.9">2</text>
<text x="33.2" y="110.5">3</text>
<text x="33.2" y="113">5</text>
<text x="42.1" y="110.5">4</text>
<text x="42.1" y="113">6</text>
<text x="33.2" y="115.6">7</text>
<text x="33.2" y="118.1">9</text>
<text x="41.6" y="118.1">10</text>
<text x="42.1" y="115.6">8</text>
<text x="68.1" y="114.8">1</text>
<text x="68.1" y="119.9">1</text>
<text x="73.2" y="114.8">2</text>
<text x="73.2" y="119.9">2 JP3</text>
<text x="240.2" y="118.1">9</text>
<text x="251.6" y="118.1">8</text>
<text x="32.7" y="120.6">11</text>
<text x="32.7" y="123.2">13</text>
<text x="32.7" y="125.7">15</text>
<text x="41.6" y="120.6">12</text>
<text x="41.6" y="123.2">14</text>
<text x="41.6" y="125.7">16</text>
<text x="68.1" y="122.4">1</text>
<text x="68.1" y="125">1</text>
<text x="73.2" y="125">2</text>
<text x="246.1" y="123.5" transform="rotate(-90 246.1 123.5)">10</text>
<text x="32.7" y="128.3">17</text>
<text x="32.7" y="130.8">19</text>
<text x="41.6" y="128.3">18</text>
<text x="41.6" y="130.8">20</text>
<text x="32.7" y="133.3">21</text>
<text x="32.7" y="135.9">23</text>
<text x="41.6" y="133.3">22</text>
<text x="41.6" y="135.9">24</text>
<text x="200.4" y="137.1" transform="rotate(-90 200.4 137.1)">14</text>
<text x="223.3" y="135.9" transform="rotate(-90 223.3 135.9)">14</text>
<text x="234.7" y="135.9" transform="rotate(-90 234.7 135.9)">14</text>
<text x="246.1" y="135.9" transform="rotate(-90 246.1 135.9)">14</text>
<text x="32.7" y="138.4">25</text>
<text x="32.7" y="141">27</text>
<text x="32.7" y="143.5">29</text>
<text x="41.6" y="138.4">26</text>
<text x="41.6" y="141">28</text>
<text x="41.6" y="143.5">30</text>
<text x="262.5" y="143.5">10</text>
<text x="263" y="138.4">9</text>
<text x="274.5" y="141">8</text>
<text x="32.7" y="146">31</text>
<text x="32.7" y="148.6">33</text>
<text x="41.6" y="146">32</text>
<text x="41.6" y="148.6">34</text>
<text x="200.4" y="154.4" transform="rotate(-90 200.4 154.4)">7</text>
<text x="223.3" y="155.7" transform="rotate(-90 223.3 155.7)">7</text>
<text x="234.7" y="155.7" transform="rotate(-90 234.7 155.7)">7</text>
<text x="246.1" y="155.7" transform="rotate(-90 246.1 155.7)">7</text>
<text x="262.5" y="151.1">12</text>
<text x="274" y="153.7">11</text>
<text x="262.5" y="156.2">13</text>
<text x="40.3" y="163.8">12</text>
<text x="51.7" y="163.8">11</text>
<text x="46.7" y="169.2" transform="rotate(-90 46.7 169.2)">13</text>
<text x="52.8" y="174.5">1</text>
<text x="60.5" y="174.5">2</text>
</g>
<g font-size="1.8" fill="#0f0f0f">
<text x="259.1" y="40.6">SCK</text>
<text x="195.6" y="47">SCK</text>
<text x="259.1" y="45.7">MOSI</text>
<text x="259.1" y="43.2">MISO</text>
<text x="120.6" y="50.8">CAP_ACTIVE</text>
<text x="256.2" y="53.3">10 DIR</text>
<text x="259.1" y="50.8">STEP</text>
<text x="259.1" y="48.2">SS</text>
<text x="259.1" y="58.4">M_ON</text>
<text x="71.1" y="63.5">CAP_CLK</text>
<text x="229.9" y="63.5">INDEX</text>
<text x="259.1" y="63.5">SIDE1</text>
<text x="259.1" y="60.9">HEAD_LOAD</text>
<text x="171.4" y="67.3">CAP_HOLD</text>
<text x="171.4" y="69.8">SS</text>
<text x="209.5" y="69.8">MISO</text>
<text x="229.9" y="66">CAP_ACTIVE2</text>
<text x="229.9" y="68.6">READY</text>
<text x="229.9" y="71.1">TRK00</text>
<text x="259.1" y="68.6">CAP_EN</text>
<text x="259.1" y="66">CAP_RST</text>
<text x="259.1" y="71.1">WP</text>
<text x="180.3" y="76.2">MOSI</text>
<text x="229.9" y="76.2">WG_</text>
<text x="229.9" y="73.6">CAP_HOLD 5</text>
<text x="88.9" y="88.9">CAP_RST</text>
<text x="109.2" y="88.9">CAP_RST</text>
<text x="88.9" y="94">CAP_EN</text>
<text x="45.7" y="110.5">HEAD_LOAD</text>
<text x="45.7" y="113">DS3</text>
<text x="45.7" y="118.1">DS0</text>
<text x="45.7" y="115.6">INDEX</text>
<text x="45.7" y="123.2">DS2</text>
<text x="45.7" y="120.6">DS1</text>
<text x="45.7" y="125.7">M_ON</text>
<text x="45.7" y="128.3">DIR</text>
<text x="45.7" y="130.8">STEP</text>
<text x="45.7" y="135.9">WG</text>
<text x="45.7" y="133.3">WD</text>
<text x="45.7" y="141">WP</text>
<text x="45.7" y="143.5">RD</text>
<text x="45.7" y="138.4">TRK00</text>
<text x="45.7" y="146">SIDE1</text>
<text x="45.7" y="148.6">READY</text>
<text x="31.7" y="163.8">MISO</text>
<text x="31.7" y="172.7">WG_</text>
</g>
<g font-size="1.8" fill="#840084">
<text x="252.1" y="43.6" transform="rotate(-90 252.1 43.6)">Digital</text>
<text x="247" y="51.2" transform="rotate(-90 247 51.2)">Power</text>
<text x="247" y="71.8" transform="rotate(-90 247 71.8)">Analog</text>
<text x="252.1" y="69" transform="rotate(-90 252.1 69)">Digital</text>
</g>
<g font-size=".7" fill="#840084">
<text x="250.4" y="49.3" transform="rotate(-90 250.4 49.3)">Socket_Arduino_Uno:Socket_Strip_Arduino_1x10</text>
<text x="247.9" y="56.9" transform="rotate(-90 247.9 56.9)">Socket_Arduino_Uno:Socket_Strip_Arduino_1x08</text>
<text x="247.9" y="76" transform="rotate(-90 247.9 76)">Socket_Arduino_Uno:Socket_Strip_Arduino_1x06</text>
<text x="250.4" y="76" transform="rotate(-90 250.4 76)">Socket_Arduino_Uno:Socket_Strip_Arduino_1x08</text>
</g>
</svg>
